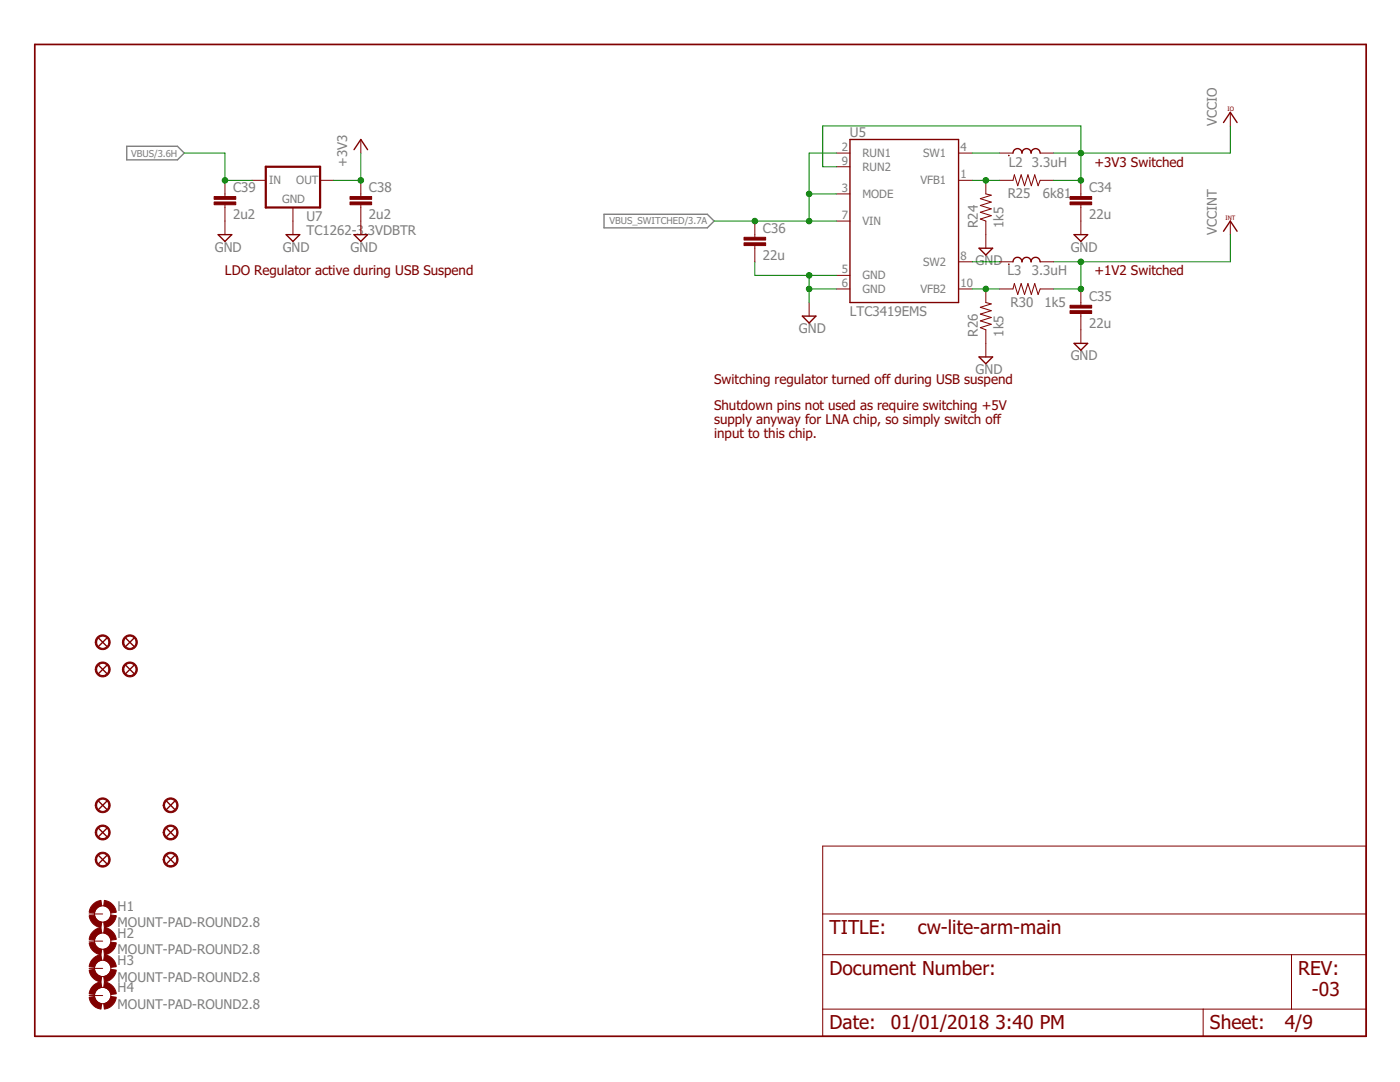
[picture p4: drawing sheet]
<svg xmlns="http://www.w3.org/2000/svg" width="279mm" height="216mm" viewBox="0 0 279 216" stroke-linecap="round" stroke-linejoin="round" font-family="sans-serif">
<path d="M25.3 29.2h10.1l1.4 1.3-1.4 1.4h-10.1zM120.5 42.8h20.7l1.3 1.3-1.3 1.4h-20.7z" fill="none" stroke="#808080" stroke-width=".28"/>
<path d="M6.9 8.9h265.7v197.9h-265.7z" fill="none" stroke="#800000" stroke-width=".34"/>
<g fill="none" stroke="#800000" stroke-width=".2">
<path d="M44.9 36v3.2M50.3 36h2.7M63.9 36h2.7M72 27.8v2.7M72 36v3.2M166.9 38.7h2.7M166.9 30.5h2.7M166.9 33.3h2.7M191.3 30.5h2.7M191.3 36h2.7M196.7 36v2.7l1.1 .2-2.2 .7 2.2 .7-2.2 .7 2.2 .7-2.2 .7 2.2 .6-2.2 .7 1.1 .4v5.4M199.5 30.5h2.7"/>
<path d="M199.5 36h2.7l.2-1.1 .7 2.2 .7-2.2 .7 2.2 .6-2.2 .7 2.2 .7-2.2 .7 2.2 .4-1.1h2.7M207.6 30.5h2.7M215.7 36v3.2M245.5 22.4v2.7M44.9 40.9v5.9M58.5 41.4v5.4M72 40.9v5.9M150.6 44.1v3.3M150.6 49v3.2M166.9 54.9h2.7M166.9 57.7h2.7M166.9 44.1h2.7"/>
<path d="M191.3 57.7h2.7M191.3 52.2h2.7M196.7 57.7v2.7l1.1 .2-2.2 .7 2.2 .7-2.2 .7 2.2 .7-2.2 .6 2.2 .7-2.2 .7 1.1 .4v5.4M199.5 57.7h2.7l.2-1.1 .7 2.2 .7-2.2 .7 2.2 .6-2.2 .7 2.2 .7-2.2 .7 2.2 .4-1.1h2.7M199.5 52.2h2.7M207.6 52.2h2.7M215.7 40.9v5.9M215.7 57.7v3.2M245.5 44.1v2.7M161.5 60.4v2.7M215.7 62.5v6M164.2 168.8h108.4v38h-108.4z"/>
<path d="M17.8 182.4h2.7M17.8 187.8h2.7M17.8 193.2h2.7M17.8 198.6h2.7M164.2 190.5h108.4M164.2 182.4h108.4M257.7 190.5v10.9M164.2 201.4h108.4M240.1 201.4v5.4"/>
<circle cx="20.5" cy="182.4" r="1.63"/>
<circle cx="20.5" cy="187.8" r="1.63"/>
<circle cx="20.5" cy="198.6" r="1.63"/>
<circle cx="20.5" cy="193.2" r="1.63"/>
</g>
<g fill="none" stroke="#800000" stroke-width=".28">
<path d="M70.7 29.9l1.3-2.1 1.4 2.1M169.6 27.8h21.7v32.6h-21.7zM202.2 30.5a.9 .9 0 0 1 .9-.9 .9 .9 0 0 1 .9 .9 .91 .91 0 0 1 .9-.9 .91 .91 0 0 1 .9 .9 .9 .9 0 0 1 .9-.9 .9 .9 0 0 1 .9 .9M244.2 24.4l1.3-2 1.4 2M43.5 46.8h2.7l-1.3 1.4zM57.1 46.8h2.7l-1.3 1.4zM70.7 46.8h2.7l-1.4 1.4zM195.4 49.5h2.7l-1.4 1.4zM202.2 52.2a.9 .9 0 0 1 .9-.9 .9 .9 0 0 1 .9 .9 .91 .91 0 0 1 .9-.9 .91 .91 0 0 1 .9 .9 .9 .9 0 0 1 .9-.9 .9 .9 0 0 1 .9 .9M214.4 46.8h2.7l-1.4 1.4zM244.2 46.1l1.3-2 1.4 2M160.1 63.1h2.7l-1.3 1.4z"/>
<path d="M195.4 71.2h2.7l-1.4 1.4zM214.4 68.5h2.7l-1.4 1.4zM19.7 127.3l1.6 1.7M19.7 132.8l1.6 1.6M21.3 127.3l-1.6 1.7M21.3 132.8l-1.6 1.6M25.1 132.8l1.6 1.6M25.1 127.3l1.6 1.7M26.7 127.3l-1.6 1.7M26.7 132.8l-1.6 1.6M19.7 159.9l1.6 1.6M21.3 159.9l-1.6 1.6"/>
<path d="M33.3 159.9l1.6 1.6M34.9 159.9l-1.6 1.6M19.7 170.7l1.6 1.6M19.7 165.3l1.6 1.6M21.3 170.7l-1.6 1.6M21.3 165.3l-1.6 1.6M33.3 170.7l1.6 1.6M33.3 165.3l1.6 1.6M34.9 170.7l-1.6 1.6M34.9 165.3l-1.6 1.6"/>
</g>
<g fill="#800000" stroke="#800000" stroke-width=".2">
<path d="M20.8 179.7a2.72 2.72 0 0 1 2.4 2.3l-1.1 .2a1.68 1.68 0 0 0-1.4-1.5z" fill-rule="evenodd"/>
<path d="M18.4 180.6a2.6 2.6 0 0 1 1.8-.9l.1 1a1.68 1.68 0 0 0-1.4 1.5l-1.1-.2 .1-.6z" fill-rule="evenodd"/>
<path d="M17.8 182.7l1.1-.1a1.68 1.68 0 0 0 1.4 1.4l-.1 1.1a2.67 2.67 0 0 1-2.4-2.4z" fill-rule="evenodd"/>
<path d="M20.7 184a1.68 1.68 0 0 0 1.4-1.4l1.1 .1a2.67 2.67 0 0 1-2.4 2.4z" fill-rule="evenodd"/>
<path d="M20.8 185.1a2.67 2.67 0 0 1 2.4 2.4l-1.1 .1a1.68 1.68 0 0 0-1.4-1.4z" fill-rule="evenodd"/>
<path d="M18.4 186a2.48 2.48 0 0 1 1.8-.9l.1 1.1a1.68 1.68 0 0 0-1.4 1.4l-1.1-.1 .1-.7z" fill-rule="evenodd"/>
<path d="M17.8 188.1l1.1-.1a1.68 1.68 0 0 0 1.4 1.4l-.1 1.1a2.67 2.67 0 0 1-2.4-2.4z" fill-rule="evenodd"/>
<path d="M20.7 189.4a1.68 1.68 0 0 0 1.4-1.4l1.1 .1a2.67 2.67 0 0 1-2.4 2.4z" fill-rule="evenodd"/>
<path d="M20.8 190.5a2.67 2.67 0 0 1 2.4 2.4l-1.1 .1a1.68 1.68 0 0 0-1.4-1.4z" fill-rule="evenodd"/>
<path d="M18.4 191.5a2.48 2.48 0 0 1 1.8-1l.1 1.1a1.68 1.68 0 0 0-1.4 1.4l-1.1-.1 .1-.7z" fill-rule="evenodd"/>
<path d="M17.8 193.6l1.1-.2a1.74 1.74 0 0 0 1.4 1.5l-.1 1a2.68 2.68 0 0 1-2.4-2.3z" fill-rule="evenodd"/>
<path d="M20.7 194.9a1.74 1.74 0 0 0 1.4-1.5l1.1 .2a2.67 2.67 0 0 1-2.4 2.3z" fill-rule="evenodd"/>
<path d="M20.8 195.9a2.67 2.67 0 0 1 2.4 2.4l-1.1 .1a1.68 1.68 0 0 0-1.4-1.4z" fill-rule="evenodd"/>
<path d="M18.4 196.9l.7-.6 1.1-.4 .1 1.1a1.68 1.68 0 0 0-1.4 1.4l-1.1-.1 .1-.6z" fill-rule="evenodd"/>
<path d="M17.8 199l1.1-.2a1.68 1.68 0 0 0 1.4 1.5l-.1 1.1a2.73 2.73 0 0 1-2.4-2.4z" fill-rule="evenodd"/>
<path d="M20.7 200.3a1.68 1.68 0 0 0 1.4-1.5l1.1 .2a2.71 2.71 0 0 1-2.4 2.4z" fill-rule="evenodd"/>
<path d="M19.4 170.5a1.49 1.49 0 0 1 2.4 .2 1.49 1.49 0 0 1-.9 2.3 1.49 1.49 0 0 1-1.9-1.5h.3a1.21 1.21 0 0 1 1.7-1.1 1.21 1.21 0 0 1 .3 2 1.21 1.21 0 0 1-2-.6v-.3h-.3z" fill-rule="evenodd"/>
<path d="M19.4 165.1a1.49 1.49 0 0 1 2.4 .2 1.49 1.49 0 0 1-.9 2.3 1.49 1.49 0 0 1-1.9-1.5h.3a1.21 1.21 0 0 1 1.7-1.1 1.21 1.21 0 0 1 .3 2 1.21 1.21 0 0 1-2-.6v-.3h-.3z" fill-rule="evenodd"/>
<path d="M19.4 159.7a1.49 1.49 0 0 1 2.4 .2 1.49 1.49 0 0 1-.9 2.2 1.49 1.49 0 0 1-1.9-1.4h.3a1.21 1.21 0 0 1 1.7-1.2 1.21 1.21 0 0 1 .3 2.1 1.21 1.21 0 0 1-2-.6v-.3h-.3z" fill-rule="evenodd"/>
<path d="M32.9 170.5a1.49 1.49 0 0 1 2.4 .2 1.49 1.49 0 0 1-.8 2.3 1.49 1.49 0 0 1-1.9-1.5h.2a1.22 1.22 0 0 1 1.8-1.1 1.22 1.22 0 0 1 .2 2 1.22 1.22 0 0 1-1.9-.6l-.1-.3h-.2z" fill-rule="evenodd"/>
<path d="M32.9 165.1a1.49 1.49 0 0 1 2.4 .2 1.49 1.49 0 0 1-.8 2.3 1.49 1.49 0 0 1-1.9-1.5h.2a1.22 1.22 0 0 1 1.8-1.1 1.22 1.22 0 0 1 .2 2 1.22 1.22 0 0 1-1.9-.6l-.1-.3h-.2z" fill-rule="evenodd"/>
<path d="M32.9 159.7a1.49 1.49 0 0 1 2.4 .2 1.49 1.49 0 0 1-.8 2.2 1.49 1.49 0 0 1-1.9-1.4h.2a1.22 1.22 0 0 1 1.7-1.2 1.22 1.22 0 0 1 .3 2.1 1.22 1.22 0 0 1-1.9-.6l-.1-.3h-.2z" fill-rule="evenodd"/>
<path d="M19.4 127.2a1.49 1.49 0 0 1 2.4 .2 1.49 1.49 0 0 1-.9 2.2 1.49 1.49 0 0 1-1.9-1.4h.3a1.21 1.21 0 0 1 1.7-1.2 1.21 1.21 0 0 1 .3 2 1.21 1.21 0 0 1-2-.6v-.2h-.3z" fill-rule="evenodd"/>
<path d="M24.8 127.2a1.49 1.49 0 0 1 2.4 .2 1.49 1.49 0 0 1-.9 2.2 1.49 1.49 0 0 1-1.9-1.4h.3a1.22 1.22 0 0 1 1.7-1.2 1.22 1.22 0 0 1 .3 2 1.22 1.22 0 0 1-2-.6v-.2h-.3z" fill-rule="evenodd"/>
<path d="M19.4 132.6a1.49 1.49 0 0 1 2.4 .2 1.49 1.49 0 0 1-.9 2.2 1.49 1.49 0 0 1-1.9-1.4h.3a1.21 1.21 0 0 1 1.7-1.2 1.21 1.21 0 0 1 .3 2.1 1.21 1.21 0 0 1-2-.6v-.3h-.3z" fill-rule="evenodd"/>
<path d="M24.8 132.6a1.49 1.49 0 0 1 2.4 .2 1.49 1.49 0 0 1-.9 2.2 1.49 1.49 0 0 1-1.9-1.4h.3a1.22 1.22 0 0 1 1.7-1.2 1.22 1.22 0 0 1 .3 2.1 1.22 1.22 0 0 1-2-.6v-.3h-.3z" fill-rule="evenodd"/>
<circle cx="201.3" cy="31" r=".06"/>
<circle cx="201.3" cy="52.7" r=".06"/>
</g>
<g fill="#800000" stroke="#800000" stroke-width=".2">
<path d="M213.6 40.3h4.3v.6h-4.3z"/>
<path d="M213.6 39.2h4.3v.6h-4.3z"/>
<path d="M213.6 62h4.3v.5h-4.3z"/>
<path d="M213.6 60.9h4.3v.6h-4.3z"/>
<path d="M148.5 48.5h4.3v.5h-4.3z"/>
<path d="M148.5 47.3h4.3v.6h-4.3z"/>
<path d="M69.8 40.3h4.4v.6h-4.4z"/>
<path d="M69.8 39.2h4.4v.6h-4.4z"/>
<path d="M42.7 40.3h4.4v.6h-4.4z"/>
<path d="M42.7 39.2h4.4v.6h-4.4z"/>
</g>
<path d="M53 33.3h10.9v8.1h-10.9z" fill="none" stroke="#800000" stroke-width=".44"/>
<g fill="none" stroke="#008000" stroke-width=".2">
<path d="M36.8 30.5h8.1v5.5h5.4M72 30.5v5.5h-5.4M161.5 38.7h5.4M166.9 30.5h-5.4v13.6M166.9 33.3h-2.7v-8.2h51.5v10.9h-5.4M194 30.5h5.5M194 36h5.5M245.5 25.1v5.4h-35.2M142.5 44.1h24.4M150.6 52.2v2.7h16.3M161.5 54.9v5.5M161.5 57.7h5.4"/>
<path d="M194 57.7h5.5M194 52.2h5.5M215.7 52.2v5.5h-5.4M245.5 46.8v5.4h-35.2"/>
</g>
<g fill="#008000" stroke="#008000" stroke-width=".2">
<circle cx="161.5" cy="38.7" r=".55"/>
<circle cx="161.5" cy="44.1" r=".55"/>
<circle cx="150.6" cy="44.1" r=".55"/>
<circle cx="196.7" cy="57.7" r=".55"/>
<circle cx="196.7" cy="36" r=".55"/>
<circle cx="215.7" cy="30.5" r=".55"/>
<circle cx="215.7" cy="36" r=".55"/>
<circle cx="215.7" cy="52.2" r=".55"/>
<circle cx="215.7" cy="57.7" r=".55"/>
<circle cx="161.5" cy="57.7" r=".55"/>
<circle cx="161.5" cy="54.9" r=".55"/>
<circle cx="44.9" cy="36" r=".55"/>
<circle cx="72" cy="36" r=".55"/>
</g>
<g font-size="3.8" fill="#800000">
<text x="165.6" y="186.4">TITLE:</text>
<text x="183.2" y="186.4">cw-lite-arm-main</text>
<text x="165.6" y="194.6">Document Number:</text>
<text x="259.1" y="194.6">REV:</text>
<text x="261.8" y="198.6">-03</text>
<text x="165.6" y="205.4">Date:</text>
<text x="177.8" y="205.4">01/01/2018</text>
<text x="198.6" y="205.4">3:40 PM</text>
<text x="241.5" y="205.4">Sheet:</text>
<text x="256.4" y="205.4">4/9</text>
</g>
<g font-size="2.7" fill="#808080">
<text x="169.6" y="27.3">U5</text>
<text x="242.8" y="25.1" transform="rotate(-90 242.8 25.1)">VCCIO</text>
<text x="69.3" y="33.3" transform="rotate(-90 69.3 33.3)">+3V3</text>
<text x="201.3" y="33.3">L2</text>
<text x="206" y="33.3">3.3uH</text>
<text x="46.5" y="38.3">C39</text>
<text x="73.6" y="38.3">C38</text>
<text x="201.1" y="39.5">R25</text>
<text x="208.1" y="39.5">6k81</text>
<text x="217.3" y="38.3">C34</text>
<text x="46.5" y="43.7">2u2</text>
<text x="61.2" y="46.8">TC1262-3</text>
<text x="61.2" y="44.1">U7</text>
<text x="72.6" y="46.8">.3VDBTR</text>
<text x="73.6" y="43.7">2u2</text>
<text x="152.3" y="46.4">C36</text>
<text x="195.1" y="45.5" transform="rotate(-90 195.1 45.5)">R24</text>
<text x="200.3" y="45.5" transform="rotate(-90 200.3 45.5)">1k5</text>
<text x="217.3" y="43.7">22u</text>
<text x="242.8" y="46.8" transform="rotate(-90 242.8 46.8)">VCCINT</text>
<text x="42.9" y="50.2">GND</text>
<text x="56.4" y="50.2">GND</text>
<text x="70" y="50.2">GND</text>
<text x="152.3" y="51.8">22u</text>
<text x="194.7" y="52.9">GND</text>
<text x="213.7" y="50.2">GND</text>
<text x="201.1" y="55">L3</text>
<text x="206" y="55">3.3uH</text>
<text x="217.3" y="60">C35</text>
<text x="169.6" y="63.1">LTC3419EMS</text>
<text x="201.7" y="61.2">R30</text>
<text x="208.5" y="61.2">1k5</text>
<text x="217.3" y="65.4">22u</text>
<text x="159.5" y="66.5">GND</text>
<text x="195.1" y="67.2" transform="rotate(-90 195.1 67.2)">R26</text>
<text x="200.3" y="67.2" transform="rotate(-90 200.3 67.2)">1k5</text>
<text x="213.7" y="71.9">GND</text>
<text x="194.7" y="74.6">GND</text>
<text x="23.5" y="185">MOUNT-PAD-ROUND2.8</text>
<text x="23.5" y="181.8">H1</text>
<text x="23.5" y="190.4">MOUNT-PAD-ROUND2.8</text>
<text x="23.5" y="187.2">H2</text>
<text x="23.5" y="195.9">MOUNT-PAD-ROUND2.8</text>
<text x="23.5" y="192.6">H3</text>
<text x="23.5" y="201.3">MOUNT-PAD-ROUND2.8</text>
<text x="23.5" y="198">H4</text>
</g>
<g font-size="2.7" fill="#800000">
<text x="218.4" y="33.3">+3V3 Switched</text>
<text x="44.9" y="55">LDO Regulator active during USB Suspend</text>
<text x="218.4" y="55">+1V2 Switched</text>
<text x="142.5" y="76.6">Switching regulator turned off during USB suspend</text>
<text x="142.5" y="81.8">Shutdown pins not used as require switching +5V</text>
<text x="142.5" y="84.7">supply anyway for LNA chip, so simply switch off</text>
<text x="142.5" y="87.5">input to this chip.</text>
</g>
<g font-size="2.3" fill="#808080">
<text x="168" y="30.2">2</text>
<text x="168" y="32.9">9</text>
<text x="172.1" y="31.4">RUN1</text>
<text x="172.1" y="34.1">RUN2</text>
<text x="184.2" y="31.4">SW1</text>
<text x="191.7" y="30.2">4</text>
<text x="191.7" y="35.6">1</text>
<text x="53.7" y="36.7">IN</text>
<text x="56.3" y="40.6">GND</text>
<text x="59.1" y="36.7">OUT</text>
<text x="168" y="38.3">3</text>
<text x="172.1" y="39.5">MODE</text>
<text x="183.7" y="36.8">VFB1</text>
<text x="168" y="43.7">7</text>
<text x="172.1" y="44.9">VIN</text>
<text x="184.2" y="53.1">SW2</text>
<text x="191.7" y="51.9">8</text>
<text x="168" y="54.6">5</text>
<text x="168" y="57.3">6</text>
<text x="172.1" y="55.8">GND</text>
<text x="172.1" y="58.5">GND</text>
<text x="183.7" y="58.5">VFB2</text>
<text x="191.7" y="57.3">10</text>
</g>
<g font-size="1.9" fill="#808080">
<text x="26.2" y="31.2">VBUS/3.6H</text>
<text x="121.6" y="44.8">VBUS_SWITCHED/3.7A</text>
</g>
<g font-size="1.2" fill="#800000">
<text x="245" y="22.1">IO</text>
<text x="244.6" y="43.8">INT</text>
</g>
</svg>
